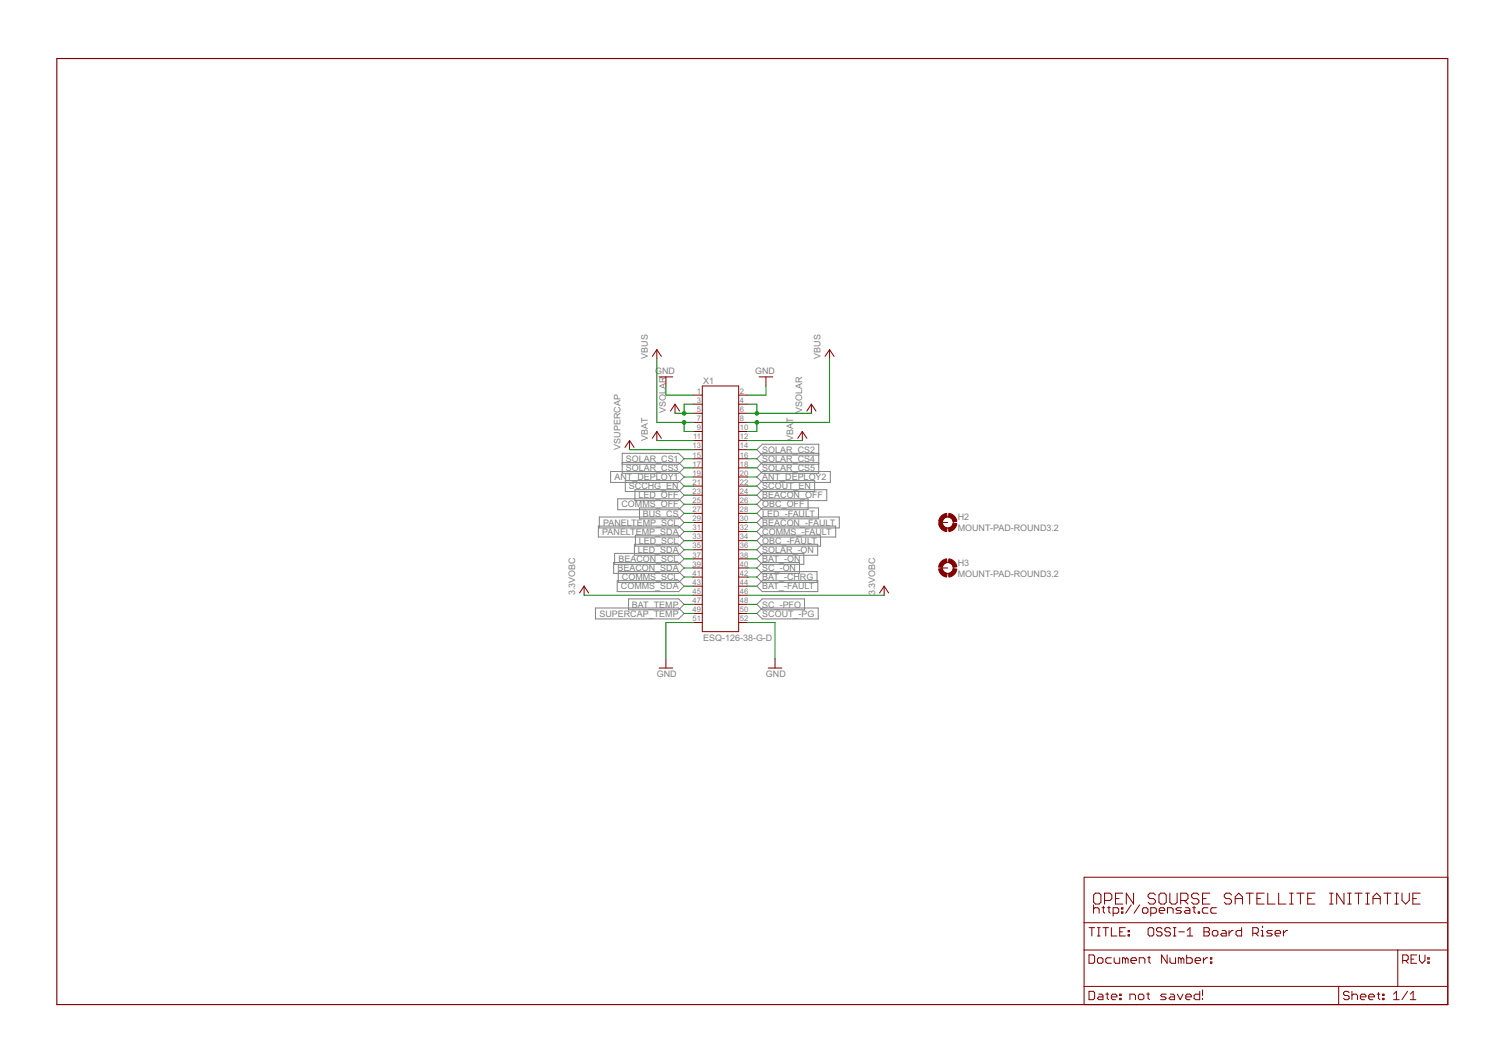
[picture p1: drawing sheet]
<svg xmlns="http://www.w3.org/2000/svg" width="420mm" height="297mm" viewBox="0 0 420 297" stroke-linecap="round" stroke-linejoin="round" font-family="sans-serif">
<g fill="none" stroke="#808080" stroke-width=".28">
<path d="M170.6 131.6h19l1.5 1.6-1.5 1.5h-19zM172.6 139.3h17l1.5 1.5-1.5 1.5h-17zM173.8 129.1h15.8l1.5 1.5-1.5 1.5h-15.8v-5.5h15.8l1.5 1.5-1.5 1.5h-15.8M174.7 134.2h14.9l1.5 1.5-1.5 1.5h-14.9zM177.4 136.7h12.2l1.5 1.5-1.5 1.6h-12.2zM213 131.6h19v3.1h-19l-1.6-1.5zM213 134.2h14.6v3h-14.6l-1.6-1.5zM213 136.7h18v3.1h-18l-1.6-1.6zM213 139.3h12.7v3h-12.7l-1.6-1.5zM228.7 127.1h-15.7l-1.6-1.6 1.6-1.5h15.7v8.1h-15.7l-1.6-1.5 1.6-1.5h15.7M228.7 126.6h-15.7l-1.6 1.5 1.6 1.5h15.7M167.2 146.9h22.4l1.5 1.5-1.5 1.5h-22.4z"/>
<path d="M167.4 144.3h22.2l1.5 1.6-1.5 1.5h-22.2zM171.4 157h18.2l1.5 1.6-1.5 1.5h-18.2zM171.7 154.5h17.9l1.5 1.5-1.5 1.5h-17.9zM172.7 159.6h16.9l1.5 1.5-1.5 1.5h-16.9zM177.2 152h12.4l1.5 1.5-1.5 1.5h-12.4zM177.5 149.4h12.1l1.5 1.5-1.5 1.6h-12.1zM178.6 141.8h11l1.5 1.5-1.5 1.5h-11zM213 144.3h21.5v3.1h-21.5l-1.6-1.5zM213 146.9h20.5v3h-20.5l-1.6-1.5zM213 149.4h16.2v3.1h-16.2l-1.6-1.6zM213 152h15.4v3h-15.4l-1.6-1.5zM213 154.5h11.6v3h-11.6l-1.6-1.5z"/>
<path d="M213 157h10.3v3.1h-10.3l-1.6-1.5zM213 141.8h15.7v3h-15.7l-1.6-1.5zM213 159.6h15.2v3h-15.2l-1.6-1.5zM166.3 169.7h23.3l1.5 1.6-1.5 1.5h-23.3zM172.4 162.1h17.2l1.5 1.5-1.5 1.6h-17.2zM175.6 167.2h14l1.5 1.5-1.5 1.5h-14zM213 162.1h15.5v3.1h-15.5l-1.6-1.6zM213 167.2h11.7v3h-11.7l-1.6-1.5zM213 169.7h15.6v3.1h-15.6l-1.6-1.5z"/>
</g>
<g fill="none" stroke="#800000" stroke-width=".28">
<path d="M183.5 97.6l1.3 1.9M183.5 97.6l-1.3 1.9M183.5 97.6v2.5M231.8 97.6l1.2 1.9M231.8 97.6l-1.3 1.9M231.8 97.6v2.5M184.1 105.2h3.8M186 105.2v2.6M188.6 112.8l-1.3 1.9M188.6 112.8l1.2 1.9M188.6 112.8v2.6M193.7 110.3h2.5"/>
<path d="M193.7 112.8h2.5M193.7 115.4h2.5M193.7 117.9h2.5M196.2 107.8h10.2v68.5h-10.2zM206.4 110.3h2.5M206.4 112.8h2.5M206.4 115.4h2.5M206.4 117.9h2.5M212.1 105.2h3.8M214 105.2v2.6M226.7 112.8l1.2 1.9M226.7 112.8l-1.3 1.9"/>
<path d="M226.7 112.8v2.6M175.9 123l1.2 1.9M175.9 123l-1.3 1.9M175.9 123v2.5M183.5 120.5v2.5M183.5 120.5l1.3 1.9M183.5 120.5l-1.3 1.9M193.7 120.5h2.5M193.7 123h2.5M193.7 125.5h2.5M193.7 128.1h2.5M193.7 130.6h2.5"/>
<path d="M193.7 133.2h2.5M193.7 135.7h2.5M193.7 138.2h2.5M206.4 120.5h2.5M206.4 123h2.5M206.4 125.5h2.5M206.4 128.1h2.5M206.4 130.6h2.5M206.4 133.2h2.5M206.4 135.7h2.5M206.4 138.2h2.5M224.1 120.5l1.3 1.9"/>
<path d="M224.1 120.5l-1.2 1.9M224.1 120.5v2.5M193.7 145.9h2.5M193.7 158.6h2.5M193.7 140.8h2.5M193.7 143.3h2.5M193.7 148.4h2.5M193.7 150.9h2.5M193.7 153.5h2.5M193.7 156h2.5M206.4 145.9h2.5M206.4 158.6h2.5"/>
<path d="M206.4 140.8h2.5M206.4 143.3h2.5M206.4 148.4h2.5M206.4 150.9h2.5M206.4 153.5h2.5M206.4 156h2.5M262.2 145.9h2.6M262.2 158.6h2.6M163.2 163.6l1.2 1.9M163.2 163.6l-1.3 1.9M163.2 163.6v2.6M193.7 161.1h2.5"/>
<path d="M193.7 163.6h2.5M193.7 166.2h2.5M193.7 168.7h2.5M193.7 171.3h2.5M193.7 173.8h2.5M206.4 161.1h2.5M206.4 163.6h2.5M206.4 166.2h2.5M206.4 168.7h2.5M206.4 171.3h2.5M206.4 173.8h2.5M247 163.6l1.3 1.9"/>
<path d="M247 163.6l-1.3 1.9M247 163.6v2.6M184.1 186.5h3.8M186 184v2.5M214.6 186.5h3.8M216.5 184v2.5M302.9 244.9h101.6v35.6h-101.6zM302.9 257.6h101.6M304.2 259h1.6M305 259v2.3M305.5 252.6v2.4M305.5 253.8l.4-.4h.8l.4 .4v1.2"/>
<path d="M305.5 249.9l.5-.6h1l.6 .6v2l-.6 .5h-1l-.5-.5zM306.6 259h.7M307 259v2.3M307.8 253.4h.8M308.1 259h1.6M308.2 253v1.6l.4 .4M308.6 251.4h1.5l.5-.5v-1l-.5-.6h-1.5v3.1M308.9 259v2.3M309.4 253.4h.8M309.8 253v1.6l.4 .4M310.5 259v2.3h1.5M311 255h1.1l.4-.4v-.8l-.4-.4h-1.1v2.3"/>
<path d="M311.6 250.9h1M313.3 253.4h.4v.4h-.4zM313.3 254.6h.4v.4h-.4zM313.6 249.3h-2v3.1h2M314.4 259h-1.6v2.3h1.6M315.2 259.8h.3v.3h-.3zM316 252.6l-1.5 2.4M316.7 249.3v3.1l-2.1-3.1v3.1M318.4 252.6l-1.6 2.4M319.2 253.8l.3-.4h.8l.4 .4v.8l-.4 .4h-.8l-.3-.4zM320.7 259.4l.4-.4h.8l.4 .4v1.5l-.4 .4h-.8l-.4-.4zM321.5 255h1.1l.4-.4v-.8l-.4-.4h-1.1v2.3"/>
<path d="M322.8 249.9l-.5-.6h-1.1l-.5 .6v.5l.5 .5h1.1l.5 .5v.5l-.5 .5h-1.1l-.5-.5M323.8 254.2h1.6v-.4l-.4-.4h-.8l-.4 .4v.8l.4 .4h.8M324.3 249.3h1l.5 .6v2l-.5 .5h-1l-.5-.5v-2zM324.6 259.4l-.3-.4h-.8l-.4 .4v.4l.4 .3h.8l.3 .4v.4l-.3 .4h-.8l-.4-.4M326.2 255v-1.6h1.1l.4 .4v1.2M326.8 249.3v2.6l.5 .5h1l.5-.5v-2.6M327 259.4l-.4-.4h-.8l-.4 .4v.4l.4 .3h.8l.4 .4v.4l-.4 .4h-.8l-.4-.4M327.8 259h.7M328.1 259v2.3M329.8 251.4h1.6l.5-.5v-1l-.5-.6h-1.6v3.1M330.1 253.4h-1.2l-.4 .4 .4 .4h.8l.4 .4-.4 .4h-1.2M330.9 251.4l1 1"/>
<path d="M331.2 253.4h.8l.4 .4v1.2h-1.2l-.4-.4 .4-.4h1.2M331.7 259.8l.7-.8v2.3M333.2 253.4h.7M333.6 253v1.6l.3 .4M334.7 254.6h.4v.4h-.4zM334.9 249.9l-.5-.6h-1l-.5 .6v.5l.5 .5h1l.5 .5v.5l-.5 .5h-1l-.5-.5M335.9 250.9h1.1M336.3 259h1.2l.4 .4v.4l-.4 .3 .4 .4v.4l-.4 .4h-1.2zM337.5 253.4h-1.2l-.4 .4v.8l.4 .4h1.2M338 249.3h-2.1v3.1h2.1M339.8 253.4h-1.2l-.4 .4v.8l.4 .4h1.2M341.4 259.8h.8l.4 .3v1.2h-1.2l-.4-.4 .4-.4h1.2"/>
<path d="M343.3 259.8v1.5M344 249.9l-.5-.6h-1l-.5 .6v.5l.5 .5h1l.5 .5v.5l-.5 .5h-1l-.5-.5M344.5 259.8h-.4l-.8 .7M345.1 250.9h2M345.1 252.4v-2l1-1.1 1 1.1v2M346.9 259v2.3h-1.2l-.4-.4v-.8l.4-.3h1.2M348.1 249.3h2M349.1 249.3v3.1M351.1 250.9h1M352.3 259.8h.4v1.5M352.7 258.6v.4M353.2 249.3h-2.1v3.1h2.1"/>
<path d="M354.2 249.3v3.1h2M355.4 259.8h-1.1l-.4 .3 .4 .4h.7l.4 .4-.4 .4h-1.1M357.2 249.3v3.1h2M358.5 259.8v1.5M359.7 259.8h-.4l-.8 .7M360.3 249.3h1M360.3 252.4h1M360.8 249.3v3.1M362.3 249.3h2M363.3 249.3v3.1M365.3 250.9h1M367.3 249.3h-2v3.1h2"/>
<path d="M371.4 249.3h1M371.4 252.4h1M371.9 249.3v3.1M375.5 249.3v3.1l-2.1-3.1v3.1M376.5 249.3h1M376.5 252.4h1M377 249.3v3.1M378.5 249.3h2M379.5 249.3v3.1M381.5 249.3h1M381.5 252.4h1M382 249.3v3.1"/>
<path d="M383.6 250.9h2M383.6 252.4v-2l1-1.1 1 1.1v2M386.6 249.3h2M387.6 249.3v3.1M389.6 249.3h1.1M389.6 252.4h1.1M390.1 249.3v3.1M391.7 249.3v2.1l1 1 1-1v-2.1M394.7 250.9h1M396.7 249.3h-2v3.1h2M302.9 265.2h101.6M302.9 275.4h101.6"/>
<path d="M304.2 266.6h1.2l.4 .4v1.5l-.4 .4h-1.2zM304.2 276.8h1.2l.4 .3v1.6l-.4 .4h-1.2zM306.6 267.8l.4-.4h.7l.4 .4v.7l-.4 .4h-.7l-.4-.4zM306.6 261.3h.7M307 277.5h.7l.4 .4v1.2h-1.1l-.4-.4 .4-.4h1.1M308.9 277.5h.8M309.3 277.1v1.6l.4 .4M310.5 278.3h1.5v-.4l-.4-.4h-.7l-.4 .4v.8l.4 .4h.7M310.5 267.4h-1.2l-.4 .4v.7l.4 .4h1.2M311.3 267.4v1.1l.3 .4h1.2v-1.5M312.8 278.7h.4v.4h-.4zM312.8 277.5h.4v.4h-.4z"/>
<path d="M312.8 260.1h.8M314.4 267.8l-.4-.4h-.4v1.5M314.4 267.8l.3-.4 .5 .4v1.1M314.4 267.8v1.1M315.2 260.9h.3v.4h-.3zM315.7 279.1v-1.6h1.1l.4 .4v1.2M315.9 268.1h1.6v-.3l-.4-.4h-.8l-.4 .4v.7l.4 .4h.8M318 277.9l.4-.4h.8l.4 .4v.8l-.4 .4h-.8l-.4-.4zM318.3 268.9v-1.5h1.1l.4 .4v1.1M320.3 277.5h.8M320.6 267.4h.8M320.7 277.1v1.6l.4 .4"/>
<path d="M321 267v1.5l.4 .4M325.8 277.5h-1.2l-.4 .4 .4 .4h.8l.4 .4-.4 .4h-1.2M326.1 266.6v2.3l-1.6-2.3v2.3M326.8 267.4v1.1l.4 .4h1.2v-1.5M327 277.5h.7l.4 .4v1.2h-1.1l-.4-.4 .4-.4h1.1M327.8 261.3h.7M328.9 277.5l.8 1.6 .8-1.6M329.3 260.1h1.6M329.9 267.8l-.3-.4h-.4v1.5M329.9 267.8v1.1M329.9 267.8l.4-.4 .4 .4v1.1M331.3 278.3h1.5v-.4l-.4-.4h-.8l-.3 .4v.8l.3 .4h.8"/>
<path d="M331.5 266.6v2.3h1.2l.4-.4v-.7l-.4-.4h-1.2M331.7 261.3h1.5M333.9 268.1h1.5v-.3l-.4-.4h-.8l-.3 .4v.7l.3 .4h.8M335.2 276.8v2.3h-1.2l-.4-.4v-.8l.4-.4h1.2M335.9 276.4v1.5M335.9 278.7v.4M336.2 267.4v1.5M336.3 260.1h1.2M337.4 267.4h-.4l-.8 .7M338.1 268.5h.4v.4h-.4zM338.1 267.4h.4v.4h-.4zM338.7 260.1l.4-.3h.7l.4 .3v.8l-.4 .4h-.7l-.4-.4z"/>
<path d="M350 260.5h1.1l.4-.4v-.7l-.4-.4h-1.1v2.3M350.8 260.5l.7 .8M352.3 261.3h.8M356.2 260.5h1.6v-.4l-.4-.3h-.8l-.4 .3v.8l.4 .4h.8M374 275.4v5.1M376.9 277.1l-.4-.3h-.8l-.4 .3v.4l.4 .4h.8l.4 .4v.4l-.4 .4h-.8l-.4-.4M377.7 277.9l.4-.4h.8l.3 .4v1.2M377.7 276.8v2.3M380 278.3h1.6v-.4l-.4-.4h-.8l-.4 .4v.8l.4 .4h.8M382.4 278.3h1.5v-.4l-.4-.4h-.7l-.4 .4v.8l.4 .4h.7M384.7 277.5h.8M385.1 277.1v1.6l.4 .4"/>
<path d="M386.2 278.7h.5v.4h-.5zM386.2 277.5h.5v.4h-.5zM389.3 277.5l.8-.7v2.3M389.3 279.1h1.6M390.5 265.2v10.2M391.9 268.1h1.1l.4-.3v-.8l-.4-.4h-1.1v2.3M392.6 268.1l.8 .8M393.2 276.8l-1.6 2.3M394 279.1h1.5M394 277.5l.8-.7v2.3M394.2 267.8h.8M395.8 266.6h-1.6v2.3h1.6"/>
<path d="M396.5 266.6v1.5l.8 .8 .8-.8v-1.5M398.9 268.5h.4v.4h-.4zM398.9 267.4h.4v.4h-.4z"/>
<circle cx="264.8" cy="158.6" r="1.52"/>
<circle cx="264.8" cy="145.9" r="1.52"/>
</g>
<g fill="#800000" stroke="#800000" stroke-width=".28">
<path d="M265.1 143.3a2.54 2.54 0 0 1 2.2 2.2l-1 .2-.4-.9-.9-.5z" fill-rule="evenodd"/>
<path d="M263.1 143.9l1.4-.6 .1 1-.9 .5-.5 .9-1-.2 .4-1z" fill-rule="evenodd"/>
<path d="M262.2 146.2l1-.2 .5 1 .9 .4-.1 1a2.48 2.48 0 0 1-2.3-2.2z" fill-rule="evenodd"/>
<path d="M265 147.4l.9-.4 .4-1 1 .2a2.53 2.53 0 0 1-2.2 2.2z" fill-rule="evenodd"/>
<path d="M265.1 156a2.54 2.54 0 0 1 2.2 2.2l-1 .2-.4-.9-.9-.5z" fill-rule="evenodd"/>
<path d="M263.1 156.6l1.4-.6 .1 1-.9 .5-.5 .9-1-.2 .4-1z" fill-rule="evenodd"/>
<path d="M262.2 158.9l1-.2 .5 .9 .9 .5-.1 1a2.53 2.53 0 0 1-2.3-2.2z" fill-rule="evenodd"/>
<path d="M265 160.1l.9-.5 .4-.9 1 .2a2.53 2.53 0 0 1-2.2 2.2z" fill-rule="evenodd"/>
</g>
<path d="M15.9 16.3h388.6v264.2h-388.6z" fill="none" stroke="#800000" stroke-width=".32"/>
<g fill="none" stroke="#008000" stroke-width=".28">
<path d="M183.5 100.1v17.8h10.2M186 107.8v2.5h7.7M188.6 115.4h5.1M191.1 117.9v2.6h2.6M193.7 112.8h-2.6v2.6M208.9 115.4h17.8M208.9 112.8h2.5v2.6M211.4 117.9v2.6h-2.5M214 107.8v2.5h-5.1M231.8 100.1v17.8h-22.9M175.9 125.5h17.8M183.5 123h10.2"/>
<path d="M191.1 128.1h2.6M191.1 130.6h2.6M191.1 138.2h2.6M191.1 133.2h2.6M191.1 135.7h2.6M208.9 128.1h2.5M208.9 125.5h2.5M208.9 130.6h2.5M208.9 123h15.2M208.9 138.2h2.5M208.9 133.2h2.5M208.9 135.7h2.5"/>
<path d="M191.1 145.9h2.6M191.1 148.4h2.6M191.1 150.9h2.6M191.1 153.5h2.6M191.1 156h2.6M191.1 158.6h2.6M191.1 140.8h2.6M191.1 143.3h2.6M208.9 145.9h2.5M208.9 148.4h2.5M208.9 150.9h2.5M208.9 153.5h2.5"/>
<path d="M208.9 156h2.5M208.9 158.6h2.5M208.9 140.8h2.5M208.9 143.3h2.5M163.2 166.2h30.5M191.1 163.6h2.6M191.1 161.1h2.6M191.1 168.7h2.6M191.1 171.3h2.6M193.7 173.8h-7.7v10.2M208.9 173.8h7.6v10.2M208.9 166.2h38.1"/>
<path d="M208.9 163.6h2.5M208.9 161.1h2.5M208.9 168.7h2.5M208.9 171.3h2.5"/>
</g>
<g fill="#008000" stroke="#008000" stroke-width=".28">
<circle cx="211.4" cy="115.4" r=".51"/>
<circle cx="191.1" cy="115.4" r=".51"/>
<circle cx="211.4" cy="117.9" r=".51"/>
<circle cx="191.1" cy="117.9" r=".51"/>
</g>
<g font-size="2.8" fill="#808080">
<text x="181" y="100.1" transform="rotate(-90 181 100.1)">VBUS</text>
<text x="229.2" y="100.1" transform="rotate(-90 229.2 100.1)">VBUS</text>
<text x="183" y="104.5">GND</text>
<text x="196.4" y="107.3">X1</text>
<text x="211" y="104.5">GND</text>
<text x="186" y="110.1" transform="rotate(-90 186 110.1)">LAR</text>
<text x="186" y="115.4" transform="rotate(-90 186 115.4)">VSO</text>
<text x="224.1" y="115.4" transform="rotate(-90 224.1 115.4)">VSOLAR</text>
<text x="173.3" y="125.5" transform="rotate(-90 173.3 125.5)">VSUPERCAP</text>
<text x="181" y="123" transform="rotate(-90 181 123)">VBAT</text>
<text x="221.6" y="123" transform="rotate(-90 221.6 123)">VBAT</text>
<text x="174.8" y="129">SOLAR_CS1</text>
<text x="174.8" y="131.5">SOLAR_CS3</text>
<text x="213" y="126.4">SOLAR_CS2</text>
<text x="213" y="129">SOLAR_CS4</text>
<text x="213" y="131.5">SOLAR_CS5</text>
<text x="171.7" y="134.1">ANT_DEPLOY1</text>
<text x="175.7" y="136.6">SCCHG_EN</text>
<text x="213" y="134.1">ANT_DEPLOY2</text>
<text x="213" y="136.6">SCOUT_EN</text>
<text x="173.6" y="141.7">COMMS_OFF</text>
<text x="178.3" y="139.1">LED_OFF</text>
<text x="213" y="139.1">BEACON_OFF</text>
<text x="213" y="141.7">OBC_OFF</text>
<text x="168.3" y="149.3">PANELTEMP_SDA</text>
<text x="168.5" y="146.8">PANELTEMP_SCL</text>
<text x="179.6" y="144.2">BUS_CS</text>
<text x="213" y="144.2">LED_-FAULT</text>
<text x="213" y="146.8">BEACON_-FAULT</text>
<text x="213" y="149.3">COMMS_-FAULT</text>
<text x="267.6" y="148.3">MOUNT-PAD-ROUND3.2</text>
<text x="267.6" y="145.3">H2</text>
<text x="178.2" y="154.4">LED_SDA</text>
<text x="178.5" y="151.8">LED_SCL</text>
<text x="213" y="151.8">OBC_-FAULT</text>
<text x="213" y="154.4">SOLAR_-ON</text>
<text x="172.5" y="159.4">BEACON_SDA</text>
<text x="172.8" y="156.9">BEACON_SCL</text>
<text x="173.8" y="162">COMMS_SCL</text>
<text x="213" y="156.9">BAT_-ON</text>
<text x="213" y="159.4">SC_-ON</text>
<text x="213" y="162">BAT_-CHRG</text>
<text x="267.6" y="161">MOUNT-PAD-ROUND3.2</text>
<text x="267.6" y="158">H3</text>
<text x="160.6" y="166.2" transform="rotate(-90 160.6 166.2)">3.3VOBC</text>
<text x="173.5" y="164.5">COMMS_SDA</text>
<text x="213" y="164.5">BAT_-FAULT</text>
<text x="244.4" y="166.2" transform="rotate(-90 244.4 166.2)">3.3VOBC</text>
<text x="167.5" y="172.1">SUPERCAP_TEMP</text>
<text x="176.5" y="169.6">BAT_TEMP</text>
<text x="213" y="169.6">SC_-PFO</text>
<text x="213" y="172.1">SCOUT_-PG</text>
<text x="196.4" y="178.9">ESQ-126-38-G-D</text>
<text x="183.5" y="189">GND</text>
<text x="214" y="189">GND</text>
</g>
<g font-size="2.4" fill="#808080">
<text x="194.7" y="110">1</text>
<text x="194.7" y="112.5">3</text>
<text x="206.7" y="110">2</text>
<text x="206.7" y="112.5">4</text>
<text x="194.7" y="115">5</text>
<text x="194.7" y="117.6">7</text>
<text x="206.7" y="115">6</text>
<text x="206.7" y="117.6">8</text>
<text x="193.5" y="125.2">13</text>
<text x="193.6" y="122.7">11</text>
<text x="194.7" y="120.1">9</text>
<text x="206.7" y="120.1">10</text>
<text x="206.7" y="122.7">12</text>
<text x="206.7" y="125.2">14</text>
<text x="193.5" y="127.7">15</text>
<text x="193.5" y="130.3">17</text>
<text x="206.7" y="127.7">16</text>
<text x="206.7" y="130.3">18</text>
<text x="193.5" y="132.8">19</text>
<text x="193.5" y="135.3">21</text>
<text x="193.5" y="137.9">23</text>
<text x="206.7" y="132.8">20</text>
<text x="206.7" y="135.3">22</text>
<text x="206.7" y="137.9">24</text>
<text x="193.5" y="140.4">25</text>
<text x="193.5" y="143">27</text>
<text x="206.7" y="140.4">26</text>
<text x="206.7" y="143">28</text>
<text x="193.5" y="145.5">29</text>
<text x="193.5" y="148">31</text>
<text x="206.7" y="145.5">30</text>
<text x="206.7" y="148">32</text>
<text x="193.5" y="150.6">33</text>
<text x="193.5" y="153.1">35</text>
<text x="193.5" y="155.7">37</text>
<text x="206.7" y="150.6">34</text>
<text x="206.7" y="153.1">36</text>
<text x="206.7" y="155.7">38</text>
<text x="193.5" y="158.2">39</text>
<text x="193.5" y="160.7">41</text>
<text x="206.7" y="158.2">40</text>
<text x="206.7" y="160.7">42</text>
<text x="193.5" y="163.3">43</text>
<text x="193.5" y="165.8">45</text>
<text x="206.7" y="163.3">44</text>
<text x="206.7" y="165.8">46</text>
<text x="193.5" y="168.4">47</text>
<text x="193.5" y="170.9">49</text>
<text x="193.5" y="173.4">51</text>
<text x="206.7" y="168.4">48</text>
<text x="206.7" y="170.9">50</text>
<text x="206.7" y="173.4">52</text>
</g>
</svg>
